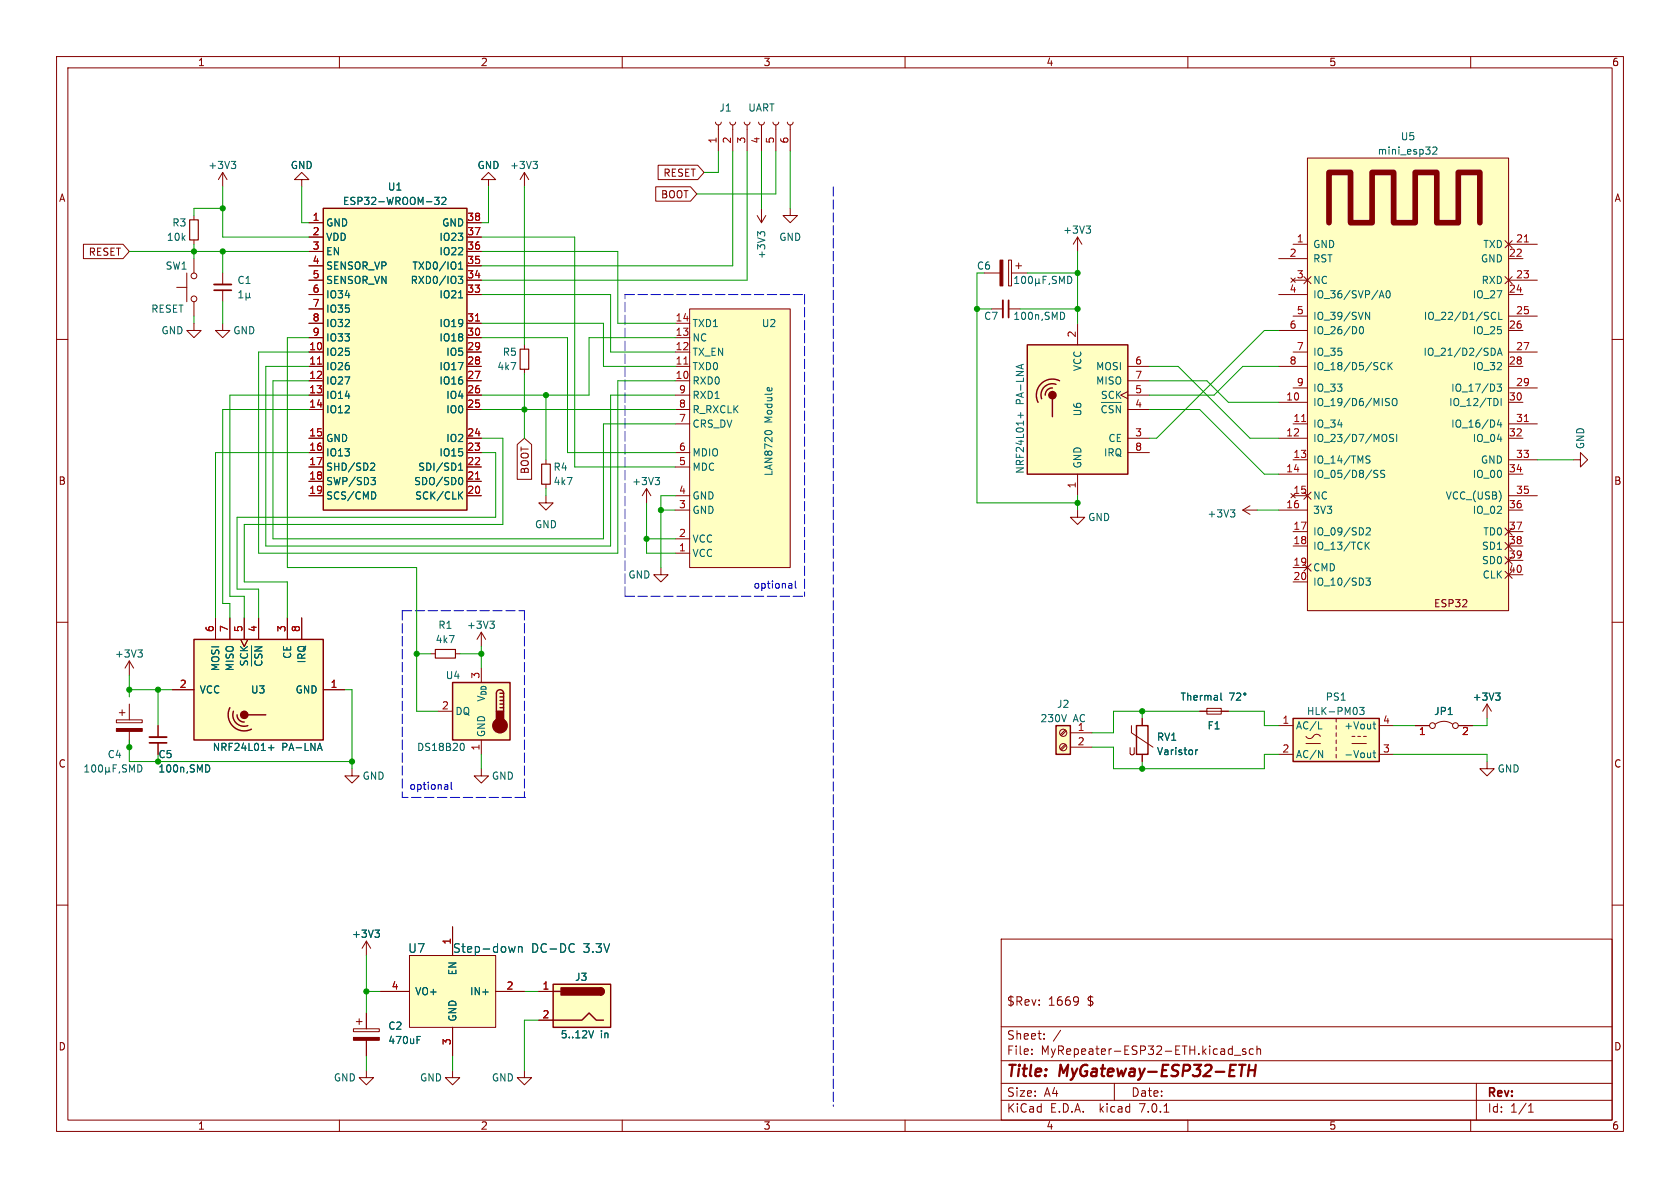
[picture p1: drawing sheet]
<svg xmlns="http://www.w3.org/2000/svg" width="297mm" height="210mm" viewBox="0 0 297 210" stroke-linecap="round" stroke-linejoin="round" font-family="sans-serif">
<g fill="none" stroke="#840000" stroke-width=".18">
<path d="M10 10h277v190h-277zM12 12h273v186h-273zM60 10v2M110 10v2M160 10v2M210 10v2M260 10v2M34.3 38.1v.8M39.4 30.5l-.8 1.3M39.4 30.5v2.5M39.4 30.5l.7 1.3M53.3 31.8h1.3l-1.3-1.3-1.2 1.3h1.2v1.2"/>
<path d="M54.6 39.4h2.5M82.5 39.4h2.6M86.4 31.8h1.2l-1.2-1.3-1.3 1.3h1.3v1.2M92.7 30.5v2.5M92.7 30.5l-.8 1.3M92.7 30.5l.8 1.3M115.9 33h6.2l1.1 1.3-1.1 1.3h-6.2zM116.3 29.2h7l1.2 1.3-1.2 1.3h-7zM126.5 21.6l.1 .3 .4 .2 .4-.1 .1-.4M127 22.1v4.6M129 21.6l.2 .3 .3 .2 .4-.1 .1-.4M129.5 22.1v4.6"/>
<path d="M131.6 21.6l.1 .3 .4 .2 .3-.1 .2-.4M132.1 22.1v4.6M133.9 38.1l.7 1.3M134.1 21.6l.1 .3 .4 .2 .4-.1 .1-.4M134.6 22.1v4.6M134.6 36.8v2.6M135.4 38.1l-.8 1.3M136.7 21.6l.1 .3 .3 .2 .4-.1 .2-.4M137.2 22.1v4.6M139.2 21.6l.1 .3 .4 .2 .4-.1 .1-.4M139.7 36.8v1.3h1.3l-1.3 1.3-1.3-1.3h1.3M139.7 22.1v4.6"/>
<path d="M231.1 27.9h35.6v80.1h-35.6zM10 60h2M14.7 43.2h7l1.2 1.3-1.2 1.2h-7zM31.2 50.8h1.8M33 48.3v5M34.3 57.2v1.2h1.3l-1.3 1.3-1.3-1.3h1.3M34.3 42.4v.8M34.3 45.7v2.6M34.3 53.3v2.6M39.4 57.2v1.2h1.2l-1.2 1.3-1.3-1.3h1.3M39.4 48.3v2M39.4 51.3v2"/>
<path d="M54.6 49.5h2.5M54.6 52.1h2.5M54.6 41.9h2.5M54.6 44.5h2.5M54.6 59.7h2.5M54.6 57.2h2.5M54.6 47h2.5M54.6 54.6h2.5M82.5 49.5h2.6M82.5 52.1h2.6M82.5 41.9h2.6M82.5 44.5h2.6"/>
<path d="M82.5 59.7h2.6M82.5 57.2h2.6M82.5 47h2.6M119.4 59.7h2.5M119.4 57.2h2.5M121.9 54.6h17.8v45.7h-17.8zM174 48.3h2.8M175.3 54.6h2M178.3 46h.5v4.5h-.5zM178.3 54.6h2M178.8 48.3h2.8M179.6 47h1"/>
<path d="M180.1 46.5v1M190.5 41.9l-.8 1.3M190.5 41.9v2.6M190.5 57.2v3.8M190.5 41.9l.8 1.3M226.1 45.7h5M226.1 52.1h5M226.1 58.4h5M228.2 49.1l.8 .8M228.6 43.2h2.5M228.6 49.5h2.5M228.6 55.9h2.5"/>
<path d="M229 49.1l-.8 .8M230.5 48.9l1.3 1.3M231.8 48.9l-1.3 1.3M266.1 42.5l1.2 1.3M266.1 48.9l1.2 1.3M266.7 43.2h5.1M266.7 49.5h5.1M266.7 45.7h2.5M266.7 52.1h2.5M266.7 55.9h5.1M266.7 58.4h2.5M267.3 42.5l-1.2 1.3"/>
<path d="M267.3 48.9l-1.2 1.3M285 60h2M54.6 77.5h2.5M54.6 62.2h2.5M54.6 64.8h2.5M54.6 67.3h2.5M54.6 69.9h2.5M54.6 72.4h2.5M82.5 77.5h2.6M82.5 62.2h2.6M82.5 64.8h2.6M82.5 67.3h2.6"/>
<path d="M82.5 69.9h2.6M82.5 72.4h2.6M91.4 78.6l1.3-1.1 1.3 1.1v6.1h-2.6zM92.7 61v.7M92.7 65.3v.7M119.4 74.9h2.5M119.4 62.2h2.5M119.4 64.8h2.5M119.4 67.3h2.5M119.4 69.9h2.5M119.4 72.4h2.5M199.4 69.2l-1.3 .7 1.3 .6"/>
<path d="M199.4 77.5h3.8M199.4 64.8h3.8M199.4 67.3h3.8M199.4 69.9h3.8M199.4 72.4h3.8M226.1 71.1h5M226.1 77.5h5M226.1 64.8h5M228.6 74.9h2.5M228.6 62.2h2.5M228.6 68.6h2.5M266.7 71.1h2.5"/>
<path d="M266.7 74.9h5.1M266.7 77.5h2.5M266.7 62.2h5.1M266.7 64.8h2.5M266.7 68.6h5.1M54.6 87.6h2.5M54.6 80h2.5M54.6 82.6h2.5M54.6 85.1h2.5M82.5 87.6h2.6M82.5 80h2.6M82.5 82.6h2.6"/>
<path d="M82.5 85.1h2.6M96.5 87.6v1.3h1.3l-1.3 1.3-1.3-1.3h1.3M96.5 81.3v.7M96.5 85.6v.8M114.3 86.4l-.8 1.2M114.3 86.4v2.5M114.3 86.4l.8 1.2M119.4 90.2h2.5M119.4 87.6h2.5M119.4 80h2.5M119.4 82.6h2.5M119.4 97.8h2.5"/>
<path d="M119.4 95.3h2.5M190.5 90.2v1.2h1.3l-1.3 1.3-1.3-1.3h1.3M190.5 83.8v3.8M199.4 80h3.8M219.7 90.2l1.3 .7M219.7 90.2h2.5M221 89.4l-1.3 .8M226.1 90.2h5M226.1 83.8h5M228.6 81.3h2.5M228.6 87.6h2.5M228.6 94h2.5"/>
<path d="M228.6 96.5h2.5M230.5 87l1.3 1.3M230.5 99.7l1.3 1.3M231.8 87l-1.3 1.3M231.8 99.7l-1.3 1.3M266.1 93.3l1.2 1.3M266.1 95.9l1.2 1.3M266.1 98.4l1.2 1.3M266.7 90.2h2.5M266.7 81.3h5.1M266.7 83.8h2.5M266.7 87.6h5.1"/>
<path d="M266.7 94h2.5M266.7 96.5h2.5M266.7 99.1h2.5M267.3 93.3l-1.2 1.3M267.3 95.9l-1.2 1.3M267.3 98.4l-1.2 1.3M278.1 81.3h1.3v-1.3l1.3 1.3-1.3 1.3v-1.3M10 110h2M22.9 116.8l-.8 1.3M22.9 116.8v2.6M22.9 116.8l.7 1.3M38.1 109.2v3.8"/>
<path d="M40.6 109.2v3.8M42.5 113l.7 1.3 .6-1.3M43.2 109.2v3.8M45.7 109.2v3.8M50.8 109.2v3.8M53.3 109.2v3.8M76.2 115.6h.8M80.5 115.6h.8M85.1 111.8v2.5M85.1 111.8l-.8 1.2M85.1 111.8l.8 1.2M116.8 100.3v1.3h1.3l-1.3 1.3-1.2-1.3h1.2"/>
<path d="M228.6 100.3h2.5M228.6 102.9h2.5M266.1 101l1.2 1.2M266.7 101.6h2.5M267.3 101l-1.2 1.2M285 110h2M20.6 127.3h4.5v.5h-4.5zM21.1 126h1M21.6 125.5v1M22.9 124.5v2.8M22.9 129.3v2.8M27.9 128.3v2"/>
<path d="M27.9 131.3v2.1M30.5 121.9h3.8M57.1 121.9h3.9M62.2 135.9v1.3h1.3l-1.3 1.2-1.2-1.2h1.2M77.5 125.7h2.5M85.1 135.9v1.3h1.3l-1.3 1.2-1.3-1.2h1.3M85.1 130.8v2.6M188.3 131.6l-.8 .8M188.3 129l-.8 .9M188.5 131.7l-.9 .9M188.5 129.2l-.9 .8M189.2 129.5h3.8"/>
<path d="M189.2 132.1h3.8M200 128.3v1.2l3.8 2.6M201.9 127v1.3M201.9 133.4v1.2M212.1 125.7h5.1M213.4 125.2h2.5v1h-2.5zM226.1 128.3h2.5M226.1 133.4h2.5M230.9 130.2a.78 .78 0 0 0 .8 .3 .78 .78 0 0 0 .6-.5 .73 .73 0 0 1 1.1 .2M230.9 131.4h2.5M236.2 127v.6M236.2 128.3v.6"/>
<path d="M236.2 129.5v.7M236.2 130.8v.6M236.2 132.1v.6M236.2 133.4v.6M239 131.4h2.6M239 130.2h.5M240 130.2h.5M241 130.2h.6M243.8 128.3h2.6M243.8 133.4h2.6M250.2 128.3h2.5M253.7 128a2.54 2.54 0 0 1 3.1 0"/>
<path d="M257.8 128.3h2.5M262.9 134.6v1.3h1.3l-1.3 1.3-1.3-1.3h1.3M262.9 124.5l-.8 1.2M262.9 124.5v2.5M262.9 124.5l.8 1.2M10 160h2M285 160h2M64.8 166.4l-.8 1.2M64.8 166.4v2.5M64.8 179.1v2.8M64.8 166.4l.7 1.2M67.3 175.3h5.1"/>
<path d="M72.4 168.9h15.2v12.7h-15.2zM80 163.8v5.1M87.6 175.3h5.1M95.2 175.3h2.6M177 166h108v32h-108zM190.6 176.3v1M190.6 176.8v.2M60 198v2M62.5 181.9h4.6v.5h-4.6zM63 180.6h1M63.5 180.1v1M64.8 189.2v1.3h1.2l-1.2 1.3-1.3-1.3h1.3"/>
<path d="M64.8 183.9v2.8M67.3 181.6h.1M80 189.2v1.3h1.3l-1.3 1.3-1.3-1.3h1.3M80 181.6v5.1M92.7 189.2v1.3h1.3l-1.3 1.3-1.3-1.3h1.3M95.2 180.3h2.6M110 198v2M160 198v2M177 194.5h108M177 191.5h108M177 187.5h108M177 181.5h108"/>
<path d="M182.4 186.3v.1M182.4 185.5v.1M184.6 183.6v.1M184.6 182.8v.1M197 191.5v3M205.8 196.6h.8M210 198v2M218.2 186.5h1.2M220.2 185.5l-.3-.1-.3 .2 .1 .2 .5 .2v.3h-.6M221.6 185.5l-.5-.1-.2 .3v.4l.1 .2h.6M222.2 185.5l.2-.1 .4 .1 .1 .9M222.2 184.9v1.5"/>
<path d="M260 198v2M261 191.5v6.5M270.2 196.6h.9M270.2 195.5l.4-.4v1.5"/>
<circle cx="34.3" cy="48.8" r=".51"/>
<circle cx="34.3" cy="52.8" r=".51"/>
<circle cx="188" cy="129.5" r=".63"/>
<circle cx="188" cy="132.1" r=".63"/>
<circle cx="253.2" cy="128.3" r=".51"/>
<circle cx="257.3" cy="128.3" r=".51"/>
</g>
<path d="M219.1 188.2h1.1M220.7 189.2h1.2M220.9 188.2l-.3 2M222 188.2l-.2 2" fill="none" stroke="#840000" stroke-width=".4"/>
<g fill="#ffffc2" stroke="#ffffc2" stroke-width=".18">
<path d="M80 120.7h10.2v10.1h-10.2z"/>
<path d="M97.8 174h10.1v7.6h-10.1z"/>
<path d="M231.1 27.9h35.6v80.1h-35.6z"/>
<path d="M34.3 113h22.8v17.8h-22.8z"/>
<path d="M72.4 168.9h15.2v12.7h-15.2z"/>
<path d="M228.6 127h15.2v7.6h-15.2z"/>
<path d="M57.1 36.8h25.4v53.4h-25.4z"/>
<path d="M181.6 61h17.8v22.8h-17.8z"/>
<path d="M186.7 128.3h2.5v5.1h-2.5z"/>
<path d="M121.9 54.6h17.8v45.7h-17.8z"/>
</g>
<g fill="none" stroke="#840000" stroke-width=".25">
<path d="M57.1 36.8h25.4v53.4h-25.4zM181.6 61h17.8v22.8h-17.8zM186.1 68.6a1.23 1.23 0 0 0-1.3 1.3M186.1 70.5v3.2M186.7 67.9a1.99 1.99 0 0 0-2.1 .5 1.99 1.99 0 0 0-.5 2.1M187.3 67.3a2.84 2.84 0 0 0-3.3 .5 2.84 2.84 0 0 0-.5 3.3M34.3 113h22.8v17.8h-22.8zM40.6 125.1a2.84 2.84 0 0 0 .6 3.3 2.84 2.84 0 0 0 3.2 .5M41.3 125.7a1.99 1.99 0 0 0 .4 2.1 1.99 1.99 0 0 0 2.1 .5M41.9 126.4a1.23 1.23 0 0 0 1.3 1.2M43.8 126.4h3.2M80 120.7h10.2v10.1h-10.2z"/>
<path d="M88.4 125.1h.6M88.4 124.5h.6M88.4 123.8h.6M88.4 123.2h.6M88.4 122.6h.6M89 122.6a.64 .64 0 0 0-.6-.7 .64 .64 0 0 0-.6 .7v3.1M89 122.6v3.1M186.7 128.3h2.5v5.1h-2.5zM200.9 128.3h2v5.1h-2zM228.6 127h15.2v7.6h-15.2zM97.8 174h10.1v7.6h-10.1zM97.8 175.3h1.3"/>
<path d="M106.2 174.6a.64 .64 0 0 1 .6 .7 .64 .64 0 0 1-.6 .6M97.8 180.3h5.1l1.2-1.2 1.3 1.2h1.3"/>
</g>
<g fill="#840000" stroke="#840000" stroke-width=".25">
<path d="M87.8 125.7h1.2v1.9h-1.2z"/>
<path d="M106.2 174.6a.64 .64 0 0 1 .6 .7 .64 .64 0 0 1-.6 .6z"/>
<path d="M99.2 174.6h7v1.3h-7z"/>
<circle cx="88.4" cy="128.3" r="1.27"/>
<circle cx="43.2" cy="126.4" r=".63"/>
<circle cx="186.1" cy="69.8" r=".63"/>
</g>
<g fill="none" stroke="#006464" stroke-width=".18">
<path d="M40.9 28.5h.8l-.5 .5M41.4 29l.3 .3v.3l-.3 .2M76.8 34.9h.8l-.4 .5 .4 .1v.5l-.2 .1h-.5M78.1 35l.5-.1 .2 .3-.8 .9h.8M94.2 28.5h.8l-.4 .5M94.8 29l.2 .3v.3l-.2 .2M192 40h.8l-.4 .4M253.3 26.1l.5-.1 .2 .4-.8 .9h.8M42.2 52.7h.7M42.2 51.8l.4-.4v1.3M43.5 52.5l.2 .2h.2l.2-.2M43.5 51.8v1.3"/>
<path d="M44.1 52.5l.2 .2M44.1 51.8v.7M81 48.8h.8l-.4 .5 .3 .2v.5l-.1 .1h-.5M81.1 52.7h.7M81.1 46.7l.3-.4v1.3M81.1 47.6h.7M134.4 41.4l-.5-.4v.7M134.4 41.2l.3-.2h.3l.2 .2M179.4 50.1h.7M179.4 49.2l.3-.4v1.3M180.7 49l.2-.2a.68 .68 0 0 1 .4 .7 .68 .68 0 0 1-.4 .6l-.2-.1-.1-.4zM181.9 49l.2-.2a.68 .68 0 0 1 .4 .7 .68 .68 0 0 1-.4 .6l-.2-.1-.1-.4z"/>
<path d="M183.1 49.9l.2 .2h.2l.2-.2M183.1 49.3v1.2M183.7 49.9l.2 .2M183.7 49.3v.6M184.4 49.5h.4M185 48.8h-.6v1.3M185.6 50.1l-.2 .2M186.8 48.9l-.5-.1-.2 .2v.3l.5 .3 .2 .3-.3 .2h-.5M187.3 50.1v-1.3l.4 1 .5-1v1.3M187.8 55.2a.68 .68 0 0 1 .4 .6 .68 .68 0 0 1-.4 .7M188.8 48.8a.64 .64 0 0 1 .7 .7 .64 .64 0 0 1-.7 .6zM192.6 40.4l.2 .3v.3l-.2 .2"/>
<path d="M240.4 57.9l.2-.2a.68 .68 0 0 1 .5 .7 .68 .68 0 0 1-.5 .6l-.2-.1-.1-.4zM241.4 55.2l.7 1.3v-1.3M243.8 52.7l.5-1.3 .4 1.3M243.9 52.3h.7M245.2 51.5l.1-.1a.68 .68 0 0 1 .5 .6 .68 .68 0 0 1-.5 .7l-.1-.2-.2-.3zM263.6 55.9l.3 .5 .3 .1 .2-.2M264.4 55.3l-.2-.1-.3 .1-.3 .4M265 55.2v1.3h.6M135.3 76.3l.4-.2 .7 .2M180 73.4h.9M180.4 72.9v1M180.6 64.5v.6"/>
<path d="M180.9 64.4l-1.2 .4M194.7 71.1h3.5M195.6 71.8l-.4-.1-.3 .3M196.8 71.8l-.5-.1-.2 .2M198.1 71.7v1.3l-.8-1.3v1.3M244.3 64.1h.3l.3 .1M244.9 65.2l-.3 .2-.3-.1M245.2 71l.3 .2 .1 .3-.2 .2h-.3M245.2 70.4l.4 .1M245.4 64.1v1.3M245.6 64.6l.5 .8M246.1 64.1l-.7 .7"/>
<path d="M246.3 70.5l.1-.1a.43 .43 0 0 1 .6 .5v.4a.42 .42 0 0 1-.5 .4 .42 .42 0 0 1-.4-.4v-.4zM246.4 76.8h-.5l-.2 .1v.4l.5 .2 .2 .3-.3 .3-.5-.1M246.9 76.8v1.3M263.6 61.5a.64 .64 0 0 1 .8 .7 .64 .64 0 0 1-.8 .6M264.6 70.5l.2 .5v.4l-.2 .2M264.7 67.9h.7l-.4 .5 .4 .1v.5l-.2 .2-.5-.2M264.7 62.8l.4-1.3 .5 1.3M264.8 62.5h.6M265 74.2l-.3 .9h.8M265.3 74.7v.8M265.4 70.4v1.3M65.6 84.4h.8l-.5 .5"/>
<path d="M65.7 81.9h.4l.1 .3-.7 .9h.7M66.1 84.9l.3 .2v.3l-.3 .3M66.3 87.1l.1 .4-.1 .5M81.1 83.1h.7M81.1 82.2l.3-.3v1.2M81.3 87.5l.5 .7M81.4 84.4a.68 .68 0 0 1 .4 .6 .68 .68 0 0 1-.4 .7M81.8 86.9l-.7 .8M115.8 84.4h.8l-.4 .5M116.4 84.9l.2 .2v.3l-.2 .3M217.5 90.1h.8l-.4 .5M218.1 90.6l.2 .2v.4l-.2 .2"/>
<path d="M241.5 93.4l.5-.1 .3 .4-.8 .9h.8M241.5 96.4l.6 .7M241.7 81.2l.4 .1 .1 .3-.2 .3h-.3M241.7 80.6l.5 .1M242.1 95.8l-.8 .8M243.1 83.7l.4 .2 .1 .3-.3 .2h-.3M243.1 83.1l.5 .1M244.8 83.2l-.5-.1-.2 .2v.3l.6 .3 .1 .3-.2 .2-.5-.1M24.4 114.9h.8l-.5 .5M24.9 115.4l.3 .2v.3l-.3 .3M44.5 114.2v3.5M45 114.3h1.3l-1.3 .8h1.3"/>
<path d="M45.1 115.6l-.1 .5 .3 .2M45.2 116.8l-.2 .4 .3 .4M86.6 109.8h.8l-.4 .5M87.1 110.3l.3 .2v.3l-.3 .3M241.5 102.2h.8l-.5 .5 .4 .1v.5l-.2 .2-.5-.2M15 136.5h.7M15 135.6l.3-.4v1.3M16.3 135.3l.2-.1a.68 .68 0 0 1 .4 .6 .68 .68 0 0 1-.4 .7l-.2-.1-.1-.4zM17.5 135.3l.2-.1a.68 .68 0 0 1 .4 .6 .68 .68 0 0 1-.4 .7l-.2-.1-.1-.4zM18.7 136.3l.2 .2h.2l.2-.2M18.7 135.6v1.3M19.3 136.3l.2 .2"/>
<path d="M19.3 135.6v.7M20 135.8h.4M20.6 135.2h-.6v1.3M21.2 136.4l-.2 .3M22.4 135.3l-.5-.1-.2 .1v.4l.5 .2 .2 .3-.3 .3-.5-.1M22.9 136.5v-1.3l.4 .9 .5-.9v1.3M24.4 135.2a.64 .64 0 0 1 .7 .6 .64 .64 0 0 1-.7 .7zM36.7 135.2a.68 .68 0 0 1 .4 .6 .68 .68 0 0 1-.4 .7M47.5 132.2h.9M47.9 131.7v1M56.2 132.3h.6M56.5 131.4l.5 1.3"/>
<path d="M81.8 131.4a.79 .79 0 0 1 0 1.3M211.4 132.6v.8M211.7 132.6l-.3 .2M215.8 122.5v1.1l.2 .2M217.4 122.5h.8l-.5 1.3M218.6 122.6l.5-.1 .2 .4-.7 .9h.7M233.1 128.9h.6M233.1 132.7l.7 1.2v-1.2M240.4 125h.7l-.4 .5 .4 .2v.5l-.2 .1-.5-.1M242.7 133.1h.5M242.7 128h.5M242.9 127.6v1.1l.3 .2"/>
<path d="M242.9 132.7v1.1l.3 .1M264.4 122.5h.8l-.4 .5M264.9 123l.3 .2v.3l-.3 .3M66.3 164.4h.8l-.5 .5M66.8 164.9l.3 .2v.3l-.3 .3M91.1 167.3l-.3 1-.3-.7M91.7 167.3v1M91.7 167.5l.2-.2 .3 .1 .1 .9M101.2 166.8l.3 .2M101.5 168.2l-.3 .1M73.7 183.2h.6M104.9 182.2l-.4 1.3"/>
<circle cx="220.1" cy="122.7" r=".18"/>
</g>
<path d="M33.5 38.9h1.6v3.5h-1.6zM91.9 61.7h1.6v3.6h-1.6zM95.8 82h1.5v3.6h-1.5zM77 114.8h3.5v1.5h-3.5z" fill="none" stroke="#840000" stroke-width=".2"/>
<path d="M234.9 39.4v-8.9h3.9v8.9h3.8v-8.9h3.8v8.9h3.8v-8.9h3.8v8.9h3.8v-8.9h3.8v8.9" fill="none" stroke="#840000" stroke-width="1"/>
<path d="M84.1 56.7h.7M269.5 42.8h.7M56.1 64.4h.7M120.9 64.4h.7M230.1 74.5h.7M269.5 74.5h.7M84.1 84.7h.7" fill="none" stroke="#a90000" stroke-width=".18"/>
<g fill="#840000" stroke="#840000" stroke-width=".18">
<path d="M62.5 183.4h4.6v.5h-4.6z"/>
<path d="M20.6 128.8h4.5v.5h-4.5z"/>
<path d="M176.8 46h.5v4.5h-.5z"/>
</g>
<path d="M37.8 50.3h3.1M177.3 53.1v3M26.4 130.3h3.1" fill="none" stroke="#840000" stroke-width=".33"/>
<path d="M37.8 51.3h3.1M178.3 53.1v3M26.4 131.3h3.1" fill="none" stroke="#840000" stroke-width=".3"/>
<path d="M139.6 103.1h.2l.2 .2v.7M140 103.9l-.4 .1M140 103.4l-.4 .1M140.6 102.7v1.1l.2 .2M79 138.7l.2 .2v.6M79.2 139.5h-.2M79.2 139l-.2 .1M79.8 138.3v1.1l.1 .1" fill="none" stroke="#0000c2" stroke-width=".18"/>
<path d="M147.3 33v162.6M110.5 52.1h31.7M142.2 52.1v53.3M71.1 108h21.6M71.1 108v33M92.7 108v33M110.5 105.4h31.7M110.5 105.4v-53.3M92.7 141h.1M92.7 141h-21.6" fill="none" stroke="#0000c2" stroke-width=".18" stroke-dasharray="1.7 .6"/>
<g fill="none" stroke="#009600" stroke-width=".18">
<path d="M39.4 33v8.9h15.2M39.4 36.8h-5.1v1.3M53.3 33v6.4h1.3M86.4 33v6.4h-1.3M92.7 33v28M127 26.7v3.8h-2.5M129.5 26.7v20.3h-44.4M132.1 26.7v22.8h-47M134.6 26.7v10.1M137.2 26.7v7.6h-14M139.7 26.7v10.1M22.9 44.5h31.7"/>
<path d="M34.3 43.2v2.5M34.3 55.9v1.3M39.4 44.5v3.8M39.4 53.3v3.9M54.6 59.7h-3.8v40.6h22.9v25.4h3.8M85.1 57.2h21.6v7.6h12.7M85.1 44.5h24.1v12.7h10.2M85.1 52.1h22.8v10.1h11.5M85.1 41.9h16.5v40.7h17.8M85.1 59.7h15.2v20.3h19.1M119.4 59.7h-15.3v10.2h-19M172.7 54.6h2.6"/>
<path d="M172.7 48.3v40.6h17.8M180.3 54.6h10.2M181.6 48.3h8.9M190.5 44.5v12.7M226.1 58.4h-2.6l-19 19.1h-1.3M54.6 67.3h-6.3v28h58.4v-20.4h12.7M54.6 62.2h-8.9v35.6h63.5v-30.5h10.2M54.6 64.8h-7.6v31.7h60.9v-26.6h11.5M54.6 72.4h-15.2v34.3h1.2v2.5M54.6 69.9h-14v35.5h2.6v3.8M85.1 72.4h34.3M85.1 77.5h3.8v15.2h-45.7v10.2h7.6v6.3"/>
<path d="M92.7 66v11.5M96.5 69.9v11.4M203.2 67.3h10.2l3.8 3.8h8.9M203.2 64.8h5.1l12.7 12.7h5.1M203.2 72.4h8.9l11.4 11.4h2.6M226.1 64.8h-6.4l-5.1 5.1h-11.4M54.6 80h-16.5v29.2M85.1 80h2.5v11.4h-45.7v12.7h3.8v5.1M96.5 86.4v1.2M114.3 88.9v8.9h5.1M114.3 95.3h5.1M116.8 90.2h2.6"/>
<path d="M119.4 87.6h-2.6v12.7M190.5 87.6v2.6M222.2 90.2h3.9M271.8 81.3h6.3M22.9 119.4v3.8M73.7 115.6h2.5M81.3 115.6h3.8M85.1 114.3v3.8M22.9 121.9h7.6M22.9 130.8v3.8h39.3M27.9 121.9v6.4M61 121.9h1.2v14"/>
<path d="M85.1 133.4v2.5M193 132.1h3.8v3.8h26.7v-2.5h2.6M201.9 125.7v1.3M201.9 134.6v1.3M212.1 125.7h-15.3v3.8h-3.8M217.2 125.7h6.3v2.6h2.6M246.4 133.4h16.5v1.2M246.4 128.3h3.8M262.9 127v1.3h-2.6M64.8 175.3h2.5M64.8 168.9v10.2M92.7 175.3h2.5"/>
<path d="M64.8 186.7v2.5M80 186.7v2.5M95.2 180.3h-2.5v8.9"/>
</g>
<g fill="#009600" stroke="#009600" stroke-width=".18">
<circle cx="22.9" cy="121.9" r=".46"/>
<circle cx="73.7" cy="115.6" r=".46"/>
<circle cx="27.9" cy="134.6" r=".46"/>
<circle cx="22.9" cy="132.1" r=".46"/>
<circle cx="85.1" cy="115.6" r=".46"/>
<circle cx="39.4" cy="44.5" r=".46"/>
<circle cx="39.4" cy="36.8" r=".46"/>
<circle cx="27.9" cy="121.9" r=".46"/>
<circle cx="34.3" cy="44.5" r=".46"/>
<circle cx="201.9" cy="125.7" r=".46"/>
<circle cx="201.9" cy="135.9" r=".46"/>
<circle cx="114.3" cy="95.3" r=".46"/>
<circle cx="96.5" cy="69.9" r=".46"/>
<circle cx="92.7" cy="72.4" r=".46"/>
<circle cx="190.5" cy="54.6" r=".46"/>
<circle cx="190.5" cy="48.3" r=".46"/>
<circle cx="116.8" cy="90.2" r=".46"/>
<circle cx="172.7" cy="54.6" r=".46"/>
<circle cx="190.5" cy="88.9" r=".46"/>
<circle cx="62.2" cy="134.6" r=".46"/>
<circle cx="64.8" cy="175.3" r=".46"/>
</g>
<g font-size="2.8" fill="#840000">
<text x="178" y="190.8">Title:</text>
<text x="187.4" y="190.8">MyGateway-ESP32-ETH</text>
</g>
<g font-size="2.1" fill="#006464">
<text x="72.1" y="168.6">U7</text>
<text x="80" y="168.6">Step-down</text>
<text x="93.9" y="168.6">DC-DC</text>
<text x="103.1" y="168.6">3.3V</text>
</g>
<g font-size="2.1" fill="#840000">
<text x="178" y="177.9">$Rev:</text>
<text x="185.3" y="177.9">1669</text>
<text x="192.2" y="177.9">$</text>
<text x="178" y="183.9">Sheet:</text>
<text x="186.2" y="183.9">/</text>
<text x="178" y="186.6">File:</text>
<text x="184" y="186.6">MyRepeater-ESP32-ETH.kicad_sch</text>
<text x="178" y="196.8">KiCad</text>
<text x="178" y="194">Size:</text>
<text x="184.6" y="194">A4</text>
<text x="185.7" y="196.8">E.D.A.</text>
<text x="194.4" y="196.8">kicad</text>
<text x="200" y="194">Date:</text>
<text x="201.5" y="196.8">7.0.1</text>
<text x="263" y="194.2">Rev:</text>
<text x="263" y="196.8">Id:</text>
<text x="267" y="196.8">1/1</text>
</g>
<g font-size="1.8" fill="#840000">
<text x="35" y="11.8">1</text>
<text x="85" y="11.8">2</text>
<text x="135" y="11.8">3</text>
<text x="185" y="11.8">4</text>
<text x="235" y="11.8">5</text>
<text x="285" y="11.8">6</text>
<text x="10.4" y="35.8">A</text>
<text x="116.7" y="35.2">BOOT</text>
<text x="117.2" y="31.4">RESET</text>
<text x="285.4" y="35.8">A</text>
<text x="15.6" y="45.4">RESET</text>
<text x="93.6" y="83.9" transform="rotate(-90 93.6 83.9)">BOOT</text>
<text x="10.3" y="85.8">B</text>
<text x="285.3" y="85.8">B</text>
<text x="253.4" y="107.5">ESP32</text>
<text x="10.3" y="135.8">C</text>
<text x="199.4" y="133.7">U</text>
<text x="285.3" y="135.8">C</text>
<text x="10.3" y="185.8">D</text>
<text x="285.3" y="185.8">D</text>
<text x="35" y="199.8">1</text>
<text x="85" y="199.8">2</text>
<text x="135" y="199.8">3</text>
<text x="185" y="199.8">4</text>
<text x="235" y="199.8">5</text>
<text x="285" y="199.8">6</text>
</g>
<g font-size="1.8" fill="#006464">
<text x="127.1" y="19.9">J1</text>
<text x="132.2" y="19.9">UART</text>
<text x="243.5" y="27.5">mini_esp32</text>
<text x="247.6" y="25">U5</text>
<text x="36.8" y="30">+3V3</text>
<text x="51.3" y="30">GND</text>
<text x="68.5" y="33.8">U1</text>
<text x="84.4" y="30">GND</text>
<text x="90.1" y="30">+3V3</text>
<text x="30.4" y="40.2">R3</text>
<text x="57.7" y="40.2">GND</text>
<text x="60.6" y="36.4">ESP32-WROOM-32</text>
<text x="78" y="40.2">GND</text>
<text x="187.9" y="41.5">+3V3</text>
<text x="29.2" y="47.8">SW1</text>
<text x="29.4" y="42.7">10k</text>
<text x="57.7" y="42.7">VDD</text>
<text x="57.7" y="45.3">EN</text>
<text x="57.7" y="47.8">SENSOR_VP</text>
<text x="72.8" y="47.8">TXD0/IO1</text>
<text x="77.6" y="45.3">IO22</text>
<text x="77.6" y="42.7">IO23</text>
<text x="135.4" y="45.9" transform="rotate(-90 135.4 45.9)">+3V3</text>
<text x="137.7" y="42.7">GND</text>
<text x="232.2" y="44">GND</text>
<text x="232.2" y="46.5">RST</text>
<text x="261.7" y="46.5">GND</text>
<text x="262.1" y="44">TXD</text>
<text x="41.9" y="50.4">C1</text>
<text x="57.7" y="50.4">SENSOR_VN</text>
<text x="57.7" y="52.9">IO34</text>
<text x="72.5" y="50.4">RXD0/IO3</text>
<text x="77.6" y="52.9">IO21</text>
<text x="232.2" y="50.4">NC</text>
<text x="232.2" y="52.9">IO_36/SVP/A0</text>
<text x="260.2" y="52.9">IO_27</text>
<text x="261.8" y="50.4">RXD</text>
<text x="26.7" y="55.4">RESET</text>
<text x="28.5" y="59.2">GND</text>
<text x="41.2" y="59.2">GND</text>
<text x="57.7" y="55.4">IO35</text>
<text x="57.7" y="58">IO32</text>
<text x="77.6" y="58">IO19</text>
<text x="122.4" y="58">TXD1</text>
<text x="134.6" y="58">U2</text>
<text x="173.9" y="56.7">C7</text>
<text x="179.1" y="56.7">100n,SMD</text>
<text x="232.2" y="56.7">IO_39/SVN</text>
<text x="232.2" y="59.2">IO_26/D0</text>
<text x="251.6" y="56.7">IO_22/D1/SCL</text>
<text x="260.2" y="59.2">IO_25</text>
<text x="57.7" y="63.1">IO25</text>
<text x="57.7" y="65.6">IO26</text>
<text x="57.7" y="60.5">IO33</text>
<text x="77.6" y="65.6">IO17</text>
<text x="77.6" y="60.5">IO18</text>
<text x="78.8" y="63.1">IO5</text>
<text x="87.9" y="65.6">4k7</text>
<text x="88.8" y="63.1">R5</text>
<text x="122.4" y="65.6">TXD0</text>
<text x="122.4" y="63.1">TX_EN</text>
<text x="122.4" y="60.5">NC</text>
<text x="191.3" y="65.7" transform="rotate(-90 191.3 65.7)">VCC</text>
<text x="193.7" y="65.6">MOSI</text>
<text x="232.2" y="63.1">IO_35</text>
<text x="232.2" y="65.6">IO_18/D5/SCK</text>
<text x="251.5" y="63.1">IO_21/D2/SDA</text>
<text x="260.2" y="65.6">IO_32</text>
<text x="57.7" y="68.1">IO27</text>
<text x="57.7" y="70.7">IO14</text>
<text x="77.6" y="68.1">IO16</text>
<text x="78.8" y="70.7">IO4</text>
<text x="122.4" y="68.1">RXD0</text>
<text x="122.4" y="70.7">RXD1</text>
<text x="181.2" y="71.6" transform="rotate(-90 181.2 71.6)">PA-LNA</text>
<text x="193.7" y="68.1">MISO</text>
<text x="194.5" y="70.7">SCK</text>
<text x="232.2" y="71.9">IO_19/D6/MISO</text>
<text x="232.2" y="69.4">IO_33</text>
<text x="256.1" y="71.9">IO_12/TDI</text>
<text x="256.4" y="69.4">IO_17/D3</text>
<text x="57.7" y="73.2">IO12</text>
<text x="78.8" y="73.2">IO0</text>
<text x="122.4" y="75.8">CRS_DV</text>
<text x="122.4" y="73.2">R_RXCLK</text>
<text x="136.7" y="74.8" transform="rotate(-90 136.7 74.8)">Module</text>
<text x="191.3" y="73.7" transform="rotate(-90 191.3 73.7)">U6</text>
<text x="194.4" y="73.8">~{CSN}</text>
<text x="232.2" y="75.8">IO_34</text>
<text x="256.4" y="75.8">IO_16/D4</text>
<text x="57.7" y="78.3">GND</text>
<text x="57.7" y="80.8">IO13</text>
<text x="57.7" y="83.4">SHD/SD2</text>
<text x="73.8" y="83.4">SDI/SD1</text>
<text x="77.6" y="80.8">IO15</text>
<text x="78.8" y="78.3">IO2</text>
<text x="97.8" y="83.4">R4</text>
<text x="122.4" y="83.4">MDC</text>
<text x="122.4" y="80.8">MDIO</text>
<text x="181.2" y="83.8" transform="rotate(-90 181.2 83.8)">NRF24L01+</text>
<text x="191.3" y="82.8" transform="rotate(-90 191.3 82.8)">GND</text>
<text x="195" y="80.8">IRQ</text>
<text x="195.8" y="78.3">CE</text>
<text x="232.2" y="78.3">IO_23/D7/MOSI</text>
<text x="232.2" y="82.1">IO_14/TMS</text>
<text x="260.2" y="78.3">IO_04</text>
<text x="261.7" y="82.1">GND</text>
<text x="280.2" y="79.5" transform="rotate(-90 280.2 79.5)">GND</text>
<text x="57.7" y="85.9">SWP/SD3</text>
<text x="57.7" y="88.5">SCS/CMD</text>
<text x="73.1" y="85.9">SDO/SD0</text>
<text x="73.3" y="88.5">SCK/CLK</text>
<text x="97.8" y="85.9">4k7</text>
<text x="111.7" y="85.9">+3V3</text>
<text x="122.4" y="88.5">GND</text>
<text x="136.7" y="84.2" transform="rotate(-90 136.7 84.2)">LAN8720</text>
<text x="232.2" y="84.6">IO_05/D8/SS</text>
<text x="232.2" y="88.5">NC</text>
<text x="255.5" y="88.5">VCC_(USB)</text>
<text x="260.2" y="84.6">IO_00</text>
<text x="94.5" y="93.5">GND</text>
<text x="122.4" y="91">GND</text>
<text x="192.3" y="92.3">GND</text>
<text x="213.4" y="91.6">+3V3</text>
<text x="232.2" y="91">3V3</text>
<text x="232.2" y="94.8">IO_09/SD2</text>
<text x="260.2" y="91">IO_02</text>
<text x="262.1" y="94.8">TD0</text>
<text x="122.4" y="98.6">VCC</text>
<text x="122.4" y="96.1">VCC</text>
<text x="232.2" y="97.3">IO_13/TCK</text>
<text x="232.2" y="101.2">CMD</text>
<text x="261.9" y="97.3">SD1</text>
<text x="261.9" y="99.9">SD0</text>
<text x="111" y="102.4">GND</text>
<text x="232.2" y="103.7">IO_10/SD3</text>
<text x="262" y="102.4">CLK</text>
<text x="77" y="113.9">4k7</text>
<text x="77.4" y="111.3">R1</text>
<text x="82.5" y="111.3">+3V3</text>
<text x="20.3" y="116.4">+3V3</text>
<text x="38.9" y="118.8" transform="rotate(-90 38.9 118.8)">MOSI</text>
<text x="41.5" y="118.8" transform="rotate(-90 41.5 118.8)">MISO</text>
<text x="44" y="117.9" transform="rotate(-90 44 117.9)">SCK</text>
<text x="47.2" y="118" transform="rotate(-90 47.2 118)">~{CSN}</text>
<text x="51.6" y="116.6" transform="rotate(-90 51.6 116.6)">CE</text>
<text x="54.2" y="117.4" transform="rotate(-90 54.2 117.4)">IRQ</text>
<text x="35.3" y="122.7">VCC</text>
<text x="44.3" y="122.7">U3</text>
<text x="52.1" y="122.7">GND</text>
<text x="78.7" y="120.2">U4</text>
<text x="85.9" y="124.2" transform="rotate(-90 85.9 124.2)">V_{DD}</text>
<text x="186.8" y="125.3">J2</text>
<text x="208.6" y="124">Thermal</text>
<text x="234.3" y="124">PS1</text>
<text x="260.3" y="124">+3V3</text>
<text x="80.5" y="126.6">DQ</text>
<text x="85.9" y="130.3" transform="rotate(-90 85.9 130.3)">GND</text>
<text x="183.9" y="127.8">230V</text>
<text x="189.7" y="127.8">AC</text>
<text x="190.5" y="129.3">1</text>
<text x="204.5" y="131.1">RV1</text>
<text x="213.4" y="129.1">F1</text>
<text x="229.1" y="129.1">AC/L</text>
<text x="231" y="126.6">HLK-PM03</text>
<text x="237.5" y="129.1">+Vout</text>
<text x="253.5" y="126.6">JP1</text>
<text x="19" y="134.2">C4</text>
<text x="27.9" y="134.2">C5</text>
<text x="27.9" y="136.7">100n,SMD</text>
<text x="37.5" y="132.9">NRF24L01+</text>
<text x="49.8" y="132.9">PA-LNA</text>
<text x="64" y="138">GND</text>
<text x="73.7" y="132.9">DS18B20</text>
<text x="86.9" y="138">GND</text>
<text x="204.5" y="133.6">Varistor</text>
<text x="229.1" y="134.2">AC/N</text>
<text x="237.5" y="134.2">-Vout</text>
<text x="264.7" y="136.7">GND</text>
<text x="62.2" y="165.9">+3V3</text>
<text x="80.8" y="172.5" transform="rotate(-90 80.8 172.5)">EN</text>
<text x="101.6" y="173.5">J3</text>
<text x="73.4" y="176.1">VO+</text>
<text x="83" y="176.1">IN+</text>
<text x="68.6" y="182.2">C2</text>
<text x="68.6" y="184.7">470uF</text>
<text x="80.8" y="180.6" transform="rotate(-90 80.8 180.6)">GND</text>
<text x="99.1" y="183.7">5..12V</text>
<text x="106.1" y="183.7">in</text>
<text x="59" y="191.3">GND</text>
<text x="74.2" y="191.3">GND</text>
<text x="86.9" y="191.3">GND</text>
</g>
<g font-size="1.8" fill="#a90000">
<text x="126.7" y="25.4" transform="rotate(-90 126.7 25.4)">1</text>
<text x="129.3" y="25.4" transform="rotate(-90 129.3 25.4)">2</text>
<text x="131.8" y="25.4" transform="rotate(-90 131.8 25.4)">3</text>
<text x="134.4" y="25.4" transform="rotate(-90 134.4 25.4)">4</text>
<text x="136.9" y="25.4" transform="rotate(-90 136.9 25.4)">5</text>
<text x="139.4" y="25.4" transform="rotate(-90 139.4 25.4)">6</text>
<text x="55.2" y="39.1">1</text>
<text x="55.2" y="41.7">2</text>
<text x="82.5" y="41.7">37</text>
<text x="82.5" y="39.1">38</text>
<text x="55.2" y="44.2">3</text>
<text x="55.2" y="46.7">4</text>
<text x="82.5" y="46.7">35</text>
<text x="82.5" y="44.2">36</text>
<text x="227.9" y="45.5">2</text>
<text x="229.2" y="42.9">1</text>
<text x="266.7" y="45.5">22</text>
<text x="268" y="42.9">21</text>
<text x="55.2" y="49.3">5</text>
<text x="55.2" y="51.8">6</text>
<text x="82.5" y="51.8">33</text>
<text x="82.5" y="49.3">34</text>
<text x="227.9" y="51.8">4</text>
<text x="229.2" y="49.3">3</text>
<text x="266.7" y="51.8">24</text>
<text x="268" y="49.3">23</text>
<text x="55.2" y="54.4">7</text>
<text x="55.2" y="56.9">8</text>
<text x="55.2" y="59.4">9</text>
<text x="82.5" y="59.4">30</text>
<text x="82.5" y="56.9">31</text>
<text x="119.4" y="59.4">13</text>
<text x="119.4" y="56.9">14</text>
<text x="190.2" y="59.7" transform="rotate(-90 190.2 59.7)">2</text>
<text x="227.9" y="58.2">6</text>
<text x="229.2" y="55.6">5</text>
<text x="266.7" y="58.2">26</text>
<text x="268" y="55.6">25</text>
<text x="54.6" y="62">10</text>
<text x="54.6" y="64.5">11</text>
<text x="82.5" y="64.5">28</text>
<text x="82.5" y="62">29</text>
<text x="119.4" y="64.5">11</text>
<text x="119.4" y="62">12</text>
<text x="200.6" y="64.5">6</text>
<text x="227.9" y="64.5">8</text>
<text x="229.2" y="62">7</text>
<text x="266.7" y="64.5">28</text>
<text x="268" y="62">27</text>
<text x="54.6" y="67.1">12</text>
<text x="54.6" y="69.6">13</text>
<text x="82.5" y="69.6">26</text>
<text x="82.5" y="67.1">27</text>
<text x="119.4" y="67.1">10</text>
<text x="120" y="69.6">9</text>
<text x="200.6" y="69.6">5</text>
<text x="200.6" y="67.1">7</text>
<text x="227.3" y="70.9">10</text>
<text x="229.2" y="68.3">9</text>
<text x="266.7" y="70.9">30</text>
<text x="268" y="68.3">29</text>
<text x="54.6" y="72.1">14</text>
<text x="54.6" y="77.2">15</text>
<text x="82.5" y="77.2">24</text>
<text x="82.5" y="72.1">25</text>
<text x="120" y="74.7">7</text>
<text x="120" y="72.1">8</text>
<text x="200.6" y="77.2">3</text>
<text x="200.6" y="72.1">4</text>
<text x="227.3" y="77.2">12</text>
<text x="228.6" y="74.7">11</text>
<text x="266.7" y="77.2">32</text>
<text x="268" y="74.7">31</text>
<text x="54.6" y="79.8">16</text>
<text x="54.6" y="82.3">17</text>
<text x="82.5" y="82.3">22</text>
<text x="82.5" y="79.8">23</text>
<text x="120" y="82.3">5</text>
<text x="120" y="79.8">6</text>
<text x="200.6" y="79.8">8</text>
<text x="227.3" y="83.6">14</text>
<text x="228.6" y="81">13</text>
<text x="266.7" y="83.6">34</text>
<text x="268" y="81">33</text>
<text x="54.6" y="84.8">18</text>
<text x="54.6" y="87.4">19</text>
<text x="82.5" y="87.4">20</text>
<text x="82.5" y="84.8">21</text>
<text x="120" y="89.9">3</text>
<text x="120" y="87.4">4</text>
<text x="190.2" y="86.4" transform="rotate(-90 190.2 86.4)">1</text>
<text x="227.3" y="89.9">16</text>
<text x="228.6" y="87.4">15</text>
<text x="266.7" y="89.9">36</text>
<text x="268" y="87.4">35</text>
<text x="120" y="95">2</text>
<text x="228.6" y="93.7">17</text>
<text x="266.7" y="93.7">37</text>
<text x="120" y="97.5">1</text>
<text x="228.6" y="96.3">18</text>
<text x="228.6" y="100.1">19</text>
<text x="266.7" y="96.3">38</text>
<text x="266.7" y="98.8">39</text>
<text x="266.7" y="101.3">40</text>
<text x="228.6" y="102.6">20</text>
<text x="37.8" y="111.8" transform="rotate(-90 37.8 111.8)">6</text>
<text x="40.4" y="111.8" transform="rotate(-90 40.4 111.8)">7</text>
<text x="42.9" y="111.8" transform="rotate(-90 42.9 111.8)">5</text>
<text x="45.5" y="111.8" transform="rotate(-90 45.5 111.8)">4</text>
<text x="50.5" y="111.8" transform="rotate(-90 50.5 111.8)">3</text>
<text x="53.1" y="111.8" transform="rotate(-90 53.1 111.8)">8</text>
<text x="31.7" y="121.7">2</text>
<text x="58.4" y="121.7">1</text>
<text x="78.1" y="125.5">2</text>
<text x="84.8" y="120" transform="rotate(-90 84.8 120)">3</text>
<text x="190.5" y="131.8">2</text>
<text x="226.7" y="128">1</text>
<text x="244.4" y="128">4</text>
<text x="250.8" y="130.2">1</text>
<text x="258.4" y="130.2">2</text>
<text x="84.8" y="132.7" transform="rotate(-90 84.8 132.7)">1</text>
<text x="226.7" y="133.1">2</text>
<text x="244.4" y="133.1">3</text>
<text x="79.8" y="167" transform="rotate(-90 79.8 167)">1</text>
<text x="69.2" y="175">4</text>
<text x="89.5" y="175">2</text>
<text x="95.9" y="175">1</text>
<text x="79.8" y="184.8" transform="rotate(-90 79.8 184.8)">3</text>
<text x="95.9" y="180.1">2</text>
</g>
<text font-size="1.8" fill="#009600" x="172.6" y="47.8">C6</text>
<g font-size="1.8" fill="#0000c2">
<text x="133.1" y="104.1">optional</text>
<text x="72.4" y="139.7">optional</text>
</g>
</svg>
